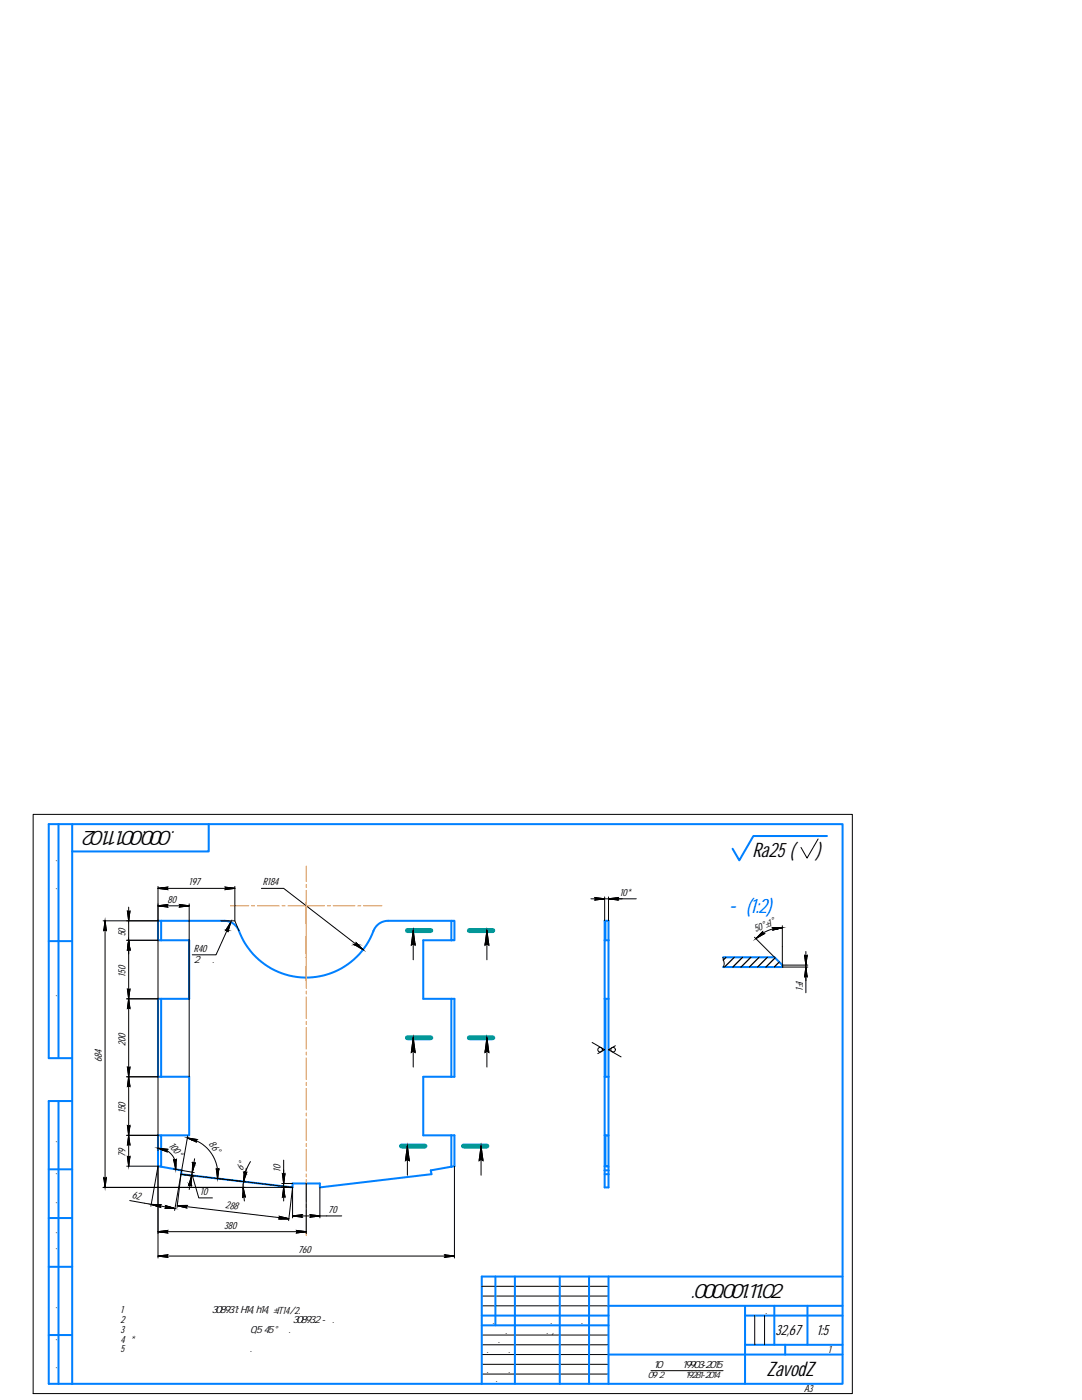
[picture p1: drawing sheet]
<svg xmlns="http://www.w3.org/2000/svg" width="216mm" height="279mm" viewBox="0 0 216 279" stroke-linecap="round" stroke-linejoin="round" font-family="sans-serif">
<g fill="none" stroke="#0080ff" stroke-width=".4">
<path d="M11.7 164.5v46.7M14.4 164.5h153.7v111.7h-153.7zM14.4 164.5h-4.7v46.7h4.7M41.6 164.5v5.4h-27.2M165 166.8h-14.7l-2.8 4.9-1.3-2.3M9.7 187.8h4.7M32.2 183.8v3.9M32.2 199.3v15.6M90.1 183.8h-12.7a3.3 3.3 0 0 0-3.2 2.7 14.4 14.4 0 0 1-13.9 8.6 14.4 14.4 0 0 1-12.9-9.9 3.1 3.1 0 0 0-2.6-1.4h-13.3v3.9h6.3v11.6h-6.3v15.6h6.3v11.7h-5.6M90.1 183.8h.6v3.9h-.6zM90.1 187.7h-5.6v11.6h6.2v15.6h-6.2v11.7h6.2v6.1l-.6 .1M90.1 199.3v15.6"/>
<path d="M120.6 187.7h.8M120.6 199.3h.8M120.8 183.8v3.9M120.8 199.3v15.6M144.3 191.1h10.2l1.6 1.5v.4h-11.8M11.7 219.7v56.5M14.4 219.7h-4.7v56.5h4.7M120.6 214.9h.8M9.7 233.4h4.7M31.5 226.6h.7v6.2l-.7-.1zM32.2 232.8l4 .8-.1 .7 22.3 2.7v-.8h5.4v.8l22.3-2.7-.1-.7 4.1-.8M90.1 226.6v6.2"/>
<path d="M120.6 226.6h.2M120.6 234.3h.8M120.6 233.6h.8M120.6 232.7h.2M120.8 226.6h.6v6.2l-.6-.1zM121.4 232.8v4.2h-.8v-3.4M121.4 226.6v-42.8h-.8v49.8M9.7 252.8h4.7M9.7 243.1h4.7M98.8 254.8v9.7M102.7 254.8v21.4M111.7 254.8v21.4"/>
<path d="M117.5 254.8v21.4M121.4 254.8v21.4M168.1 254.8h-72v21.4M9.7 266.4h4.7M96.1 262.6h25.3M96.1 264.5h25.3M121.4 270.3h46.7M121.4 260.6h46.7M148.7 262.6h19.4M148.7 260.6v15.6M148.7 268.4h19.4M154.5 260.6v7.8"/>
<path d="M156.7 268.4v1.9M161.1 260.6v7.8"/>
</g>
<g fill="none" stroke="#000" stroke-width=".2">
<path d="M6.6 162.5h163.5v115.6h-163.5zM31.5 177.3l2-.3-.2 .3 .2 .2zM31.5 176.9v52.7M31.5 177.3h15.4M44.9 177l2 .3-2 .2 .2-.2zM46.9 176.9v6.9M52.2 177.3h4.4l15.8 12.2M117.9 179.4h2.7l-1.9 .2 .2-.2-.2-.3a44.4 44.4 0 0 0 8.3 .3M120.6 179v4.8M121.4 179.4l2 .2-.2-.2 .2-.3-2 .3h2.8M121.4 179v4.8M163.2 167.4l-2.2 3.8-1.2-2.1"/>
<path d="M20.6 183.8h10.9M21 183.8l.2 1.9-.2-.2-.3 .2zM21 183.8v53.2M25.3 187.7h6.2M25.3 199.3h6.2M25.4 197.4l.3 .2 .2-.2-.2 1.9zM25.7 187.7l-.3 1.9 .3-.2 .2 .2-.2-1.9v2.7M25.7 181v2.8l-.3-2 .3 .2 .2-.2-.2 2v48.9M25.7 187.7l.2 1.9-.2-.2-.3 .2zM25.7 199.3l.2 2-.2-.2-.3 .2zM31.5 180.8l2-.3-.2 .3 .2 .2zM31.5 180.8h6.3"/>
<path d="M35.8 180.5l2 .3-2 .2 .2-.2zM37.8 180.4v34.5M44 183.8h2.9l.8 2M46 184l-.5 1.9-.2-.3-.3 .1zM46 184l-2.9 6.6h-4.7M71.1 188.1l1.3 1.4-1.7-1h.4zM82.5 185.7l.3 2.9-.3-.3-.4 .3zM82.5 185.7v5.8M97.2 185.7l.3 2.9-.3-.3-.4 .3zM97.2 185.7v5.8M144.3 191.1v.4a1.55 1.55 0 0 1 0 1.5M150.5 187l4 4.1"/>
<path d="M152.2 185.9v.3l.3 .1-1.7 1zM154.1 185.1h2l-1.9 .5 .2-.3zM156.1 185.1a7.4 7.4 0 0 0-5.3 2.2M156.1 184.8v8.2h5.1M156.1 192.6h5.1M160.8 189.9v2.7l-.3-1.9 .3 .2 .3-.2a34.6 34.6 0 0 0-.3 7.4M160.8 193l-.3 1.9 .3-.1 .3 .1-.3-1.9v2.7M25.3 214.9h6.2M25.4 213l.3 .1 .2-.1-.2 1.9zM25.7 214.9l.2 1.9-.2-.1-.3 .1zM82.5 207.1l.3 2.9-.3-.3-.4 .3zM82.5 207.1v5.9"/>
<path d="M97.2 207.1l.3 2.9-.3-.3-.4 .3zM97.2 207.1v5.9M118.2 208l2.4 1.5-1.3 .8M122.8 208.7l-1.4 .8 2.5 1.4M20.6 237h37.8M20.7 235l.3 .2 .2-.2-.2 2zM25.3 226.6h6.2M25.3 232.7h6.2M25.4 224.6l.3 .2 .2-.2-.2 2zM25.4 230.8l.3 .2 .2-.2-.2 1.9zM25.7 226.6l.2 1.9-.2-.2-.3 .2zM25.9 239.6l9 1.6"/>
<path d="M31.5 229.2l2 .2-.3 .2 .1 .3zM31.5 229.2a3.6 3.6 0 0 1 3.6 4.2M31.5 232.7v18.4M31.5 232.7l-1.4 8M34.6 231.4l.3 .2 .3-.2-.1 2zM34.7 233.3l4 .7M36.1 234.3l-.8 6.7M36.1 234.3l2.5 .5M36.1 234.3l12.9 1.6M37.4 227.1l1.9 .3-.2 .2 .1 .3zM37.4 227.1a7.4 7.4 0 0 1 6 8.1M37.5 226.7l-2.7 14.9"/>
<path d="M38.3 234.3l1.4 4.8h2.7M38.8 231.3l-.4 2.6v-1.9l.3 .2 .2-.1-1.3 4.5 .3-.2 .2 .3 .1-2-.4 2.7M43 235.2l15.4 1.8M43.2 233.3l.2 .1 .3-.1-.3 1.9zM49.1 233.1l-.5 2.7 .1-2 .2 .3 .3-.1-.6 1.8M50 231.8a9.9 9.9 0 0 0-1.5 5.2l-.1 1.9 .3-.2 .2 .2-.4-1.9 .3 2.7M56.2 236.2h2.2M56.6 231.5a39.9 39.9 0 0 1-.3 7.4l.3-.2 .3 .2-.3-1.9v2.7M56.6 233.5v2.7l-.3-2 .3 .2 .3-.2-.3 2M58.4 237v6.1M58.4 237l-.8 6.6M61.1 236.2v10"/>
<path d="M63.8 237v6.1M81.3 228.7l.4 2.9-.4-.3-.4 .3zM81.3 228.7v5.8M90.7 232.7v18.4M96 228.7l.4 2.9-.4-.3-.4 .3zM96 228.7v5.8M30.2 240.4h1.9l-.2 .3 .2 .3zM31.5 250.7l2-.3-.2 .3 .2 .2zM31.5 245.8l2-.2-.2 .2 .2 .3zM31.5 250.7h59.2M31.5 245.8h29.6M33 240.6l1.9 .6-2-.1 .3-.2z"/>
<path d="M35.4 240.6h1.9l-.2 .2 .2 .3zM35.4 240.6l22.2 2.6M55.7 242.7l1.9 .5h-1.9l.2-.2zM58.4 242.7l1.9-.3-.2 .3 .2 .2zM58.4 242.7h9.8M59.2 245.6l1.9 .2-1.9 .3 .2-.3zM61.9 242.4l1.9 .3-1.9 .2 .2-.2zM88.7 250.4l2 .3-2 .2 .2-.2zM96.1 258.7h25.3M96.1 256.7h25.3M96.1 260.6h25.3M96.1 266.4h25.3"/>
<path d="M96.1 268.4h25.3M96.1 270.3h25.3M96.1 272.3h25.3M96.1 274.2h25.3M129.9 273.5h14.4M150.6 262.6v5.8M152.6 262.6v5.8"/>
<circle cx="119.7" cy="209.5" r=".46"/>
<circle cx="122.3" cy="209.5" r=".46"/>
</g>
<g fill="none" stroke="#ff8000" stroke-width=".2">
<path d="M61.1 172.8v3.1M61.1 176.5v.6M61.1 177.7v7.9M46 180.8h3.6M50.2 180.8h.6M51.4 180.8h4.3M56.3 180.8h.6M57.5 180.8h7.2M61.1 185.6v6.1M61.1 191.7v5.5M61.1 197.8v.6M61.1 199v4.3"/>
<path d="M65.3 180.8h.6M66.5 180.8h4.3M71.4 180.8h.6M72.6 180.8h3.6M61.1 203.9v.6M61.1 205v4.4M61.1 210v.5M61.1 211.1v4.4M61.1 216v.6M61.1 217.2v4.3M61.1 222.1v.6M61.1 223.3v4.3"/>
<path d="M61.1 228.2v.6M61.1 229.4v4.3M61.1 234.3v.6M61.1 235.4v4.4M61.1 240.4v.6M61.1 241.5v5.1"/>
</g>
<g fill="#000" stroke="#000" stroke-width=".2">
<path d="M20.7 185.5h.3l-.3 .2zM21 183.8l.2 1.7h-.5zM21 185.5h.2v.2zM25.4 181.8l.3 .2h-.3zM25.4 197.4l.3 .2h-.3zM25.4 189.4h.3l-.3 .2zM25.4 182h.5l-.2 1.8zM25.4 197.6h.5l-.2 1.7zM25.7 187.7l.2 1.7h-.5zM25.7 189.4h.2v.2zM25.7 199.3l.2 1.8h-.5zM25.7 182l.2-.2v.2z"/>
<path d="M25.7 197.6l.2-.2v.2zM45.1 185.6h.2zM45.3 185.6h.3zM46 184l-.4 1.6h-.5zM71.1 188.1l.3 .4h-.3zM71.1 188.5h.4zM82.1 188.3h.4l-.4 .3zM82.5 185.7l.3 2.6h-.7zM82.5 188.3h.3v.3zM96.8 188.3h.4l-.4 .3zM97.2 185.7l.3 2.6h-.7zM97.2 188.3h.3v.3z"/>
<path d="M151.9 186.2l.6 .1zM152.2 185.9v.3h-.3zM154.1 185.1h2zM154.2 185.1h1.9l-.8 .2zM160.5 190.7l.3 .2h-.2zM160.6 190.9h.4l-.2 1.7zM160.6 194.8h.2l-.3 .1zM160.8 193l.2 1.8h-.4zM160.8 194.8h.2l.1 .1zM160.8 190.9l.3-.2-.1 .2zM25.4 213l.3 .1h-.3zM25.4 201.1h.3l-.3 .2z"/>
<path d="M25.4 213.1h.5l-.2 1.8zM25.4 216.7h.3l-.3 .1zM25.7 201.1h.2v.2zM25.7 214.9l.2 1.8h-.5zM25.7 216.7h.2v.1zM25.7 213.1l.2-.1v.1zM82.1 209.7h.4l-.4 .3zM82.5 207.1l.3 2.6h-.7zM82.5 209.7h.3v.3zM96.8 209.7h.4l-.4 .3zM97.2 207.1l.3 2.6h-.7zM97.2 209.7h.3v.3z"/>
<path d="M20.7 235l.3 .2h-.3zM20.7 235.2h.5l-.2 1.8zM21 235.2l.2-.2v.2zM25.4 224.6l.3 .2h-.3zM25.4 230.8l.3 .2h-.3zM25.4 224.8h.5l-.2 1.8zM25.4 228.3h.3l-.3 .2zM25.4 231h.5l-.2 1.7zM25.7 226.6l.2 1.7h-.5zM25.7 228.3h.2v.2zM25.7 224.8l.2-.2v.2zM25.7 231l.2-.2v.2z"/>
<path d="M31.5 229.2l2 .2h-1.4zM32.1 229.4h1.4l-.3 .2zM34.6 231.4l.3 .2h-.2zM34.7 231.6h.4v1.8zM37.4 227.1l1.9 .3h-1.2zM37.7 236.4h.2l-.3 .2zM37.9 236.4h.3l-.1 .2zM38.1 227.4h1.2l-.2 .2zM38.2 234.7v1.7h-.5zM38.4 232.2h.5l-.5 1.7zM38.4 232l.1 .1zM38.7 232.2l.2-.1v.1z"/>
<path d="M43.2 233.3l.2 .1h-.2zM43.2 233.4h.4l-.2 1.8zM48.5 238.7v.2zM48.5 238.7h.2l-.2 .2zM48.5 237l.4 1.7h-.4zM48.7 238.7h.2v.2zM48.7 234.1h.5l-.6 1.7zM48.7 233.8l.1 .2zM48.9 234.1l.3-.1v.1zM56.3 234.2l.3 .2h-.2zM56.4 238.7h.2l-.3 .2zM56.4 234.4h.4l-.2 1.8z"/>
<path d="M56.6 237l.2 1.7h-.4zM56.6 238.7h.2l.1 .2zM56.6 234.4l.3-.2-.1 .2zM80.9 231.3h.4l-.4 .3zM81.3 228.7l.3 2.6h-.7zM81.3 231.3h.3l.1 .3zM95.6 231.3h.4l-.4 .3zM96 228.7l.3 2.6h-.7zM96 231.3h.3l.1 .3zM30.2 240.4h1.9zM30.4 240.4h1.7l-.2 .3zM33 240.6l.9 .3h-.7z"/>
<path d="M33.2 240.9h.7l.7 .2zM35.4 240.6h1.9l-.2 .2zM35.4 240.6h1.9zM55.7 242.7l1.1 .3h-.9zM55.9 243h.9l.8 .2z"/>
<path d="M31.5 177.3l2-.3-.2 .3zM31.5 177.3l2 .2-.2-.2z"/>
<path d="M44.9 177l2 .3h-1.8zM45.1 177.3l-.2 .2 2-.2z"/>
<path d="M118.7 179.1l1.9 .3h-1.7zM118.9 179.4l-.2 .2 1.9-.2z"/>
<path d="M121.4 179.4l2-.3-.2 .3zM121.4 179.4l2 .2-.2-.2z"/>
<path d="M31.5 180.8l2-.3-.2 .3zM31.5 180.8l2 .2-.2-.2z"/>
<path d="M35.8 180.5l2 .3h-1.8zM36 180.8l-.2 .2 2-.2z"/>
<path d="M45.3 185.6l.3 .1zM45.4 185.7h.2l-.1 .2z"/>
<path d="M70.7 188.5h.8zM70.7 188.5h.8l.9 1z"/>
<path d="M151.9 186.2l-.1 .1h.7zM151.8 186.3h.7l-1.7 1z"/>
<path d="M154.2 185.1l.2 .2h.9zM154.4 185.3h.9l-1.1 .3z"/>
<path d="M32.1 229.4l.5 .2h.6zM32.6 229.6h.6l.1 .3z"/>
<path d="M35.1 231.4v.2zM34.9 231.6l.2-.2v.2z"/>
<path d="M37.9 236.4l.2 .2zM38.1 236.6v.1z"/>
<path d="M38.1 227.4l.4 .2h.6zM38.5 227.6h.6l.1 .3z"/>
<path d="M38.4 232.1l.3 .1zM38.4 232.1l.3 .1h-.3z"/>
<path d="M43.7 233.3l-.1 .1zM43.4 233.4l.3-.1-.1 .1z"/>
<path d="M48.7 234l.2 .1zM48.7 234l.2 .1h-.2z"/>
<path d="M30.4 240.4l.7 .3h.8zM31.1 240.7h.8l.2 .3z"/>
<path d="M32.9 241.1h1.7l-1.4-.2zM32.9 241.1l2 .1z"/>
<path d="M31.5 250.7l2-.3-.2 .3zM31.5 250.7l2 .2-.2-.2z"/>
<path d="M31.5 245.8l2-.2-.2 .2zM31.5 245.8l2 .3-.2-.3z"/>
<path d="M35.4 240.6l.8 .2h.9zM36.2 240.8h.9l.2 .3z"/>
<path d="M55.9 243l-.2 .2h1.9zM55.7 243.2h1.9z"/>
<path d="M59.2 245.6l1.9 .2h-1.7zM59.4 245.8l-.2 .3 1.9-.3z"/>
<path d="M58.4 242.7l1.9-.3-.2 .3zM58.4 242.7l1.9 .2-.2-.2z"/>
<path d="M61.9 242.4l1.9 .3h-1.7zM62.1 242.7l-.2 .2 1.9-.2z"/>
<path d="M88.7 250.4l2 .3h-1.8zM88.9 250.7l-.2 .2 2-.2z"/>
</g>
<path d="M81.3 185.7h4.7M93.7 185.7h4.6M81.3 207.1h4.7M93.7 207.1h4.6M80.1 228.7h4.7M92.5 228.7h4.7" fill="none" stroke="#009696" stroke-width=".99"/>
<path d="M144.9 191.1l-.6 .5M146.5 191.1l-1.9 1.9M148.2 191.1l-2 1.9M149.8 191.1l-1.9 1.9M151.5 191.1l-2 1.9M153.1 191.1l-1.9 1.9M154.7 191.2l-1.9 1.8M155.5 192l-1 1" fill="none" stroke="#000" stroke-width=".25"/>
<g font-size="4.1">
<text x="40.1" y="165.8" transform="rotate(-180 40.1 165.8)">ЗЗП.000.001.11.02</text>
<text x="150.1" y="171.1">Ra25 (</text>
<text x="162.8" y="171.1">)</text>
<text x="132.7" y="259.1">ЗЗП.000.001.11.02</text>
<text x="153" y="274.6">ZavodZ</text>
</g>
<text font-size="4.1" fill="#00f" x="143.5" y="182">А-А(1:2)</text>
<g font-size="2.9">
<text x="154.7" y="266.5">32,67</text>
<text x="163" y="266.5">1:5</text>
</g>
<g font-size="2.1">
<text x="37.7" y="176.7">197</text>
<text x="52.5" y="176.7">R184</text>
<text x="123.7" y="178.8">10*</text>
<text x="11.4" y="180.7" transform="rotate(-90 11.4 180.7)">Перв. примен.</text>
<text x="33.4" y="180.2">80</text>
<text x="152.8" y="185.2" transform="rotate(-22 152.8 185.2)">±1°</text>
<text x="25.1" y="186.9" transform="rotate(-90 25.1 186.9)">50</text>
<text x="38.7" y="189.9">R40</text>
<text x="150.8" y="186.1" transform="rotate(-23 150.8 186.1)">50°</text>
<text x="25.1" y="194.9" transform="rotate(-90 25.1 194.9)">150</text>
<text x="38.7" y="192.3">2 рад.</text>
<text x="160.2" y="197.8" transform="rotate(-90 160.2 197.8)">1±1</text>
<text x="11.4" y="202.8" transform="rotate(-90 11.4 202.8)">Справ. №</text>
<text x="25.1" y="208.8" transform="rotate(-90 25.1 208.8)">200</text>
<text x="20.4" y="212" transform="rotate(-90 20.4 212)">684</text>
<text x="25.1" y="222.2" transform="rotate(-90 25.1 222.2)">150</text>
<text x="11.4" y="231.2" transform="rotate(-90 11.4 231.2)">Подп. и дата</text>
<text x="25.1" y="230.9" transform="rotate(-90 25.1 230.9)">79</text>
<text x="33.6" y="228.7" transform="rotate(50 33.6 228.7)">100°</text>
<text x="41.6" y="228.4" transform="rotate(53 41.6 228.4)">86</text>
<text x="42.7" y="229.8" transform="rotate(54 42.7 229.8)">°</text>
<text x="48.4" y="233.7" transform="rotate(-66 48.4 233.7)">6</text>
<text x="48.7" y="232.9" transform="rotate(-67 48.7 232.9)">°</text>
<text x="56" y="234" transform="rotate(-90 56 234)">10</text>
<text x="26.3" y="239" transform="rotate(10 26.3 239)">62</text>
<text x="40" y="238.5">10</text>
<text x="11.4" y="242.5" transform="rotate(-90 11.4 242.5)">Инв. № дубл.</text>
<text x="44.7" y="245.2">380</text>
<text x="44.9" y="241.1" transform="rotate(7 44.9 241.1)">288</text>
<text x="65.5" y="242.1">70</text>
<text x="59.5" y="250.1">760</text>
<text x="11.4" y="252.6" transform="rotate(-90 11.4 252.6)">Взам. инв. №</text>
<text x="24" y="262.1">1 Общие допуски по ГОСТ 30893.1: H14, h14, ±IT14/2.</text>
<text x="150" y="262.3">Лит.</text>
<text x="155.4" y="262.3">Масса</text>
<text x="161.2" y="262.3">Масштаб</text>
<text x="11.4" y="264.3" transform="rotate(-90 11.4 264.3)">Подп. и дата</text>
<text x="24" y="264">2 Общие допуски формы и расположения по ГОСТ 30893.2 - К.</text>
<text x="24" y="266">3 Острые кромки притупить фаской 0,5х45° мм.</text>
<text x="24" y="268">4 * Размер для справок</text>
<text x="24" y="269.9">5 Маркировать обозначение чертежа.</text>
<text x="96.2" y="266.2">Разраб.</text>
<text x="96.2" y="268.1">Пров.</text>
<text x="96.3" y="264.2">Изм.</text>
<text x="99" y="264.2">Лист</text>
<text x="102.8" y="266.2">Иванов Ю.В,</text>
<text x="104.1" y="264.2">№ докум.</text>
<text x="112.8" y="264.2">Подп.</text>
<text x="117.7" y="264.2">Дата</text>
<text x="11.4" y="275.6" transform="rotate(-90 11.4 275.6)">Инв. № подл.</text>
<text x="96.2" y="270">Т.контр.</text>
<text x="96.2" y="273.9">Н.контр.</text>
<text x="96.2" y="275.9">Утв.</text>
<text x="130.4" y="273">10 ГОСТ 19903-2015</text>
<text x="149.1" y="270">Лист</text>
<text x="157.3" y="270">Листов</text>
<text x="165.3" y="270">1</text>
<text x="125.4" y="277.8">Копировал</text>
<text x="152.7" y="277.8">Формат</text>
<text x="160.4" y="277.8">A3</text>
</g>
<text font-size="1.8" x="129.3" y="275.1">09Г2С ГОСТ 19281-2014</text>
</svg>
